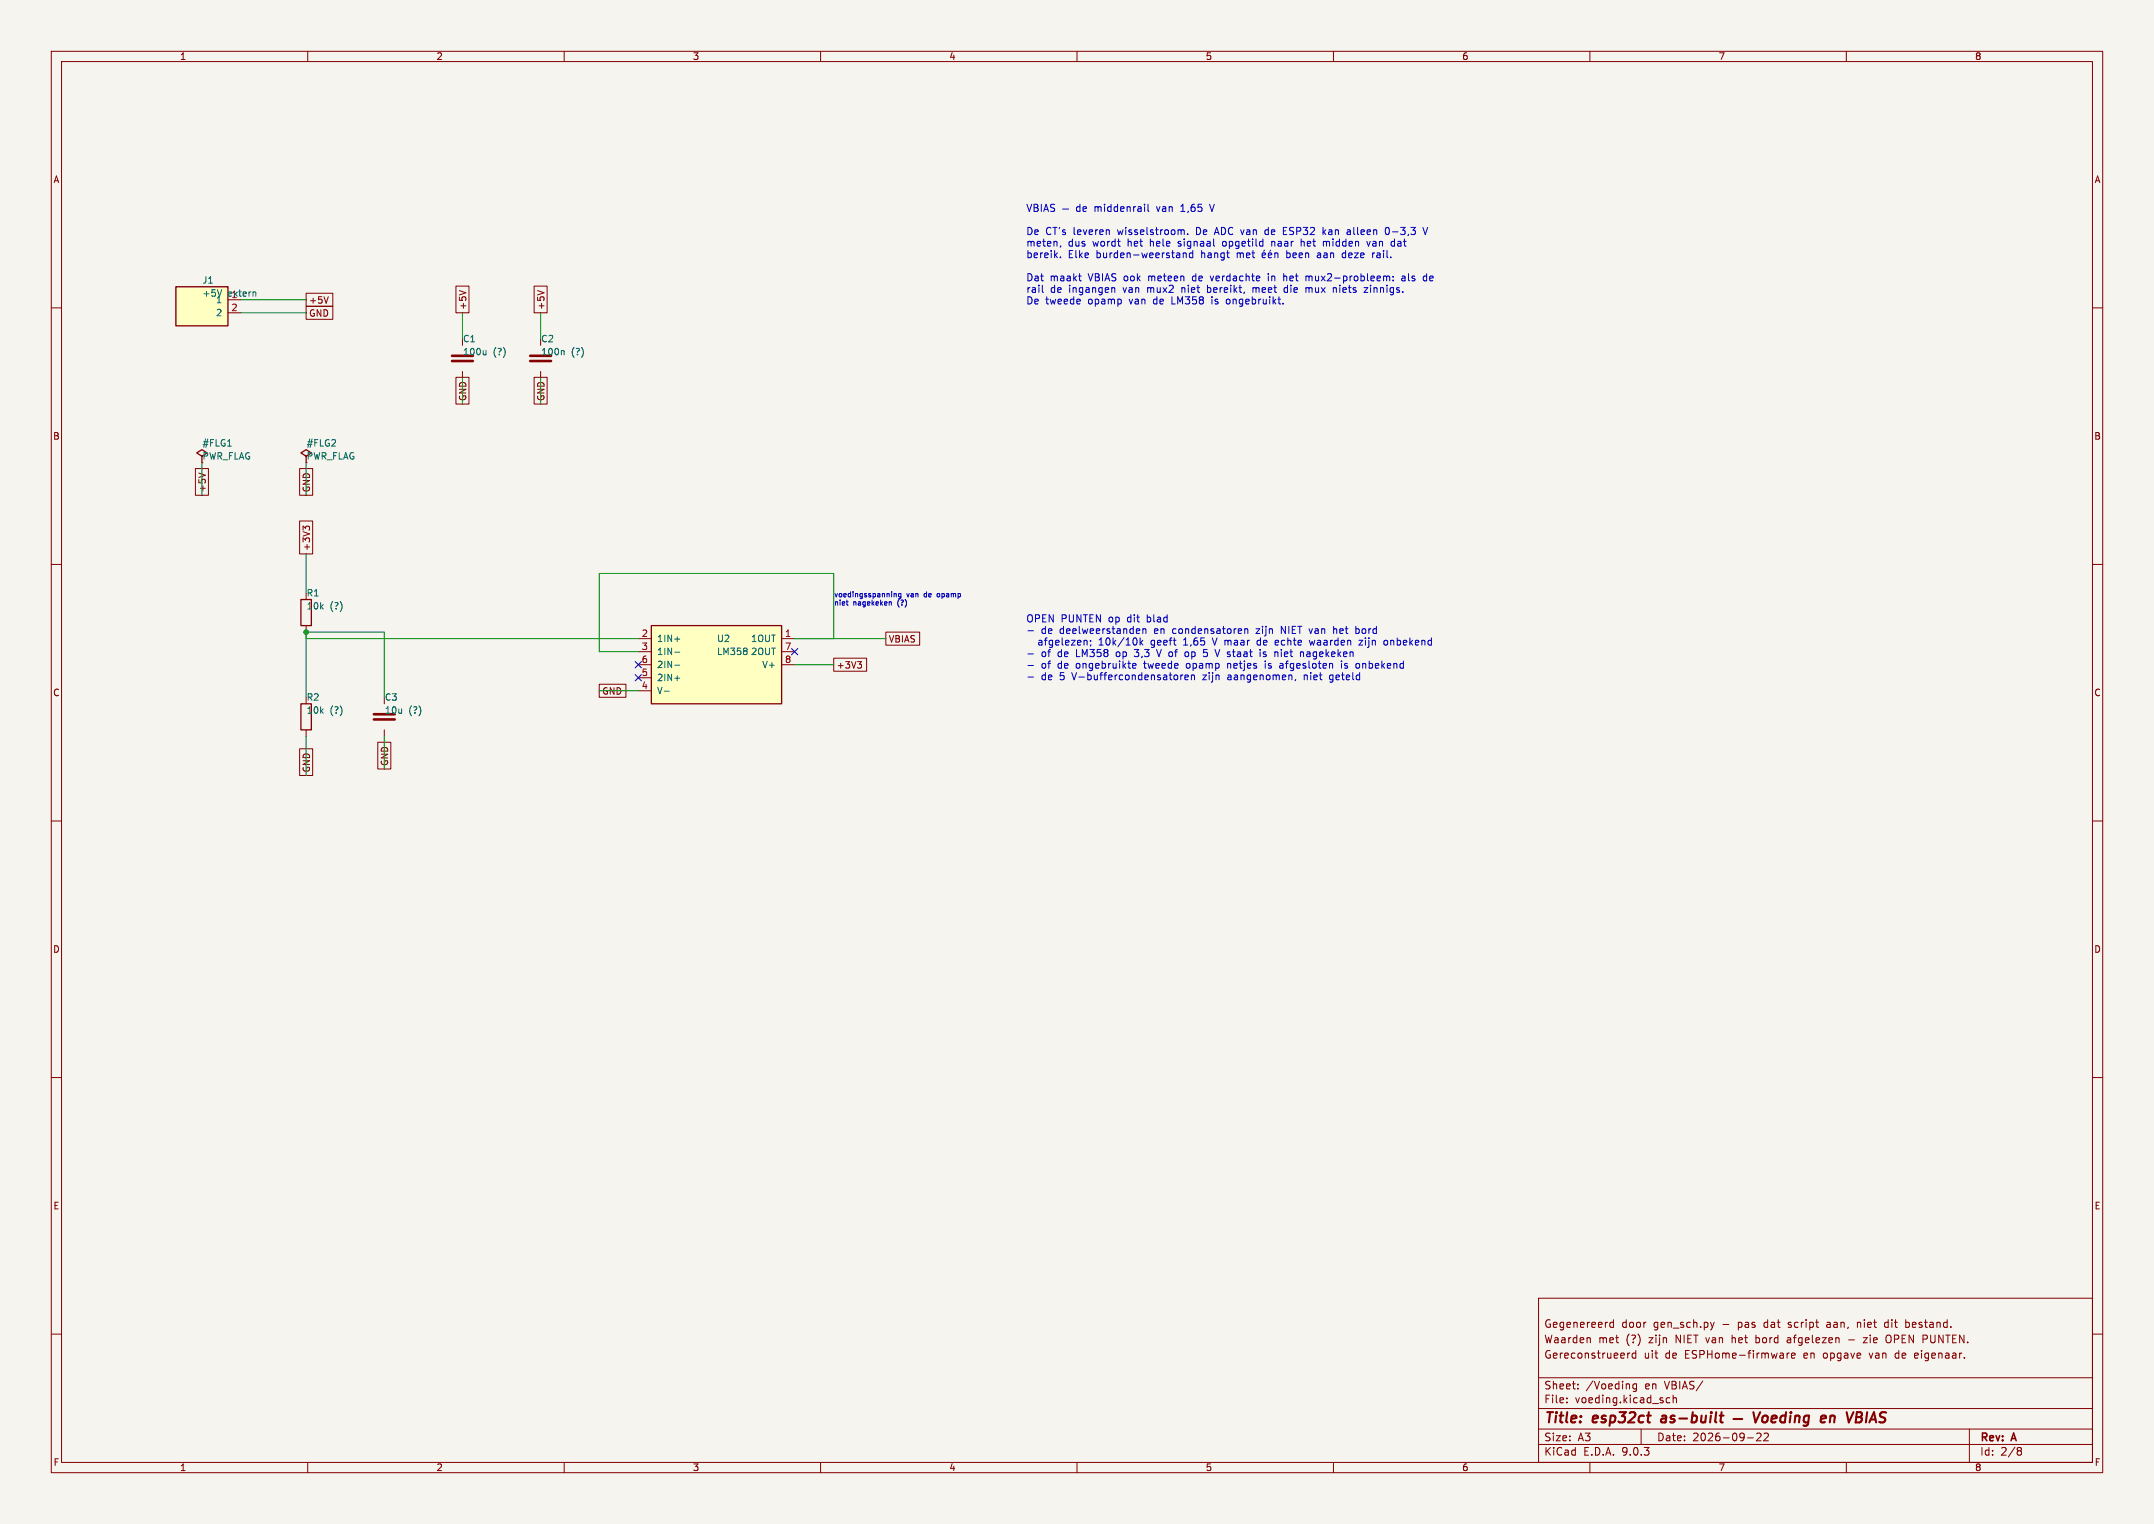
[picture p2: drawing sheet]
<svg xmlns="http://www.w3.org/2000/svg" width="420mm" height="297mm" viewBox="0 0 420 297" stroke-linecap="round" stroke-linejoin="round" font-family="sans-serif">
<path d="M0 0h420v297h-420z" fill="#f5f4ef" stroke="#f5f4ef" stroke-width=".19"/>
<g fill="none" stroke="#840000" stroke-width=".19">
<path d="M10 10h400v277h-400zM12 12h396v273h-396zM60 10v2M110 10v2M160 10v2M210 10v2M260 10v2M310 10v2M360 10v2M10 60h2M408 60h2M10 110h2"/>
<path d="M408 110h2M10 160h2M59.7 142.2v1.3M408 160h2M10 210h2M408 210h2M300 253h108v32h-108zM313.9 258.4l.3 .3 .4-.1M314.6 257.2v1.5M314.6 257.8l-.4-.1-.3 .3M333.5 257.7l.4 1M333.9 258.7l-.2 .3"/>
<path d="M334.2 257.7l-.3 1M356.2 258.2v.4M362.2 257.7v1M362.4 257.7l-.2 .1M368 257.7l-.4 .1-.2 .2 .1 .5 .5 .2M371.6 258.6h.6M371.6 257.8h.6M371.6 257.2v1.5M10 260h2M300 278.5h108M300 274.5h108M300 268.5h108"/>
<path d="M305.5 273.2v.2M305.5 272.5v.1M307.7 270.5v.2M307.7 269.8v.1M310 260.8l.1 .9M317.4 263.7v1M317.8 263.7l-.3 .1-.1 .2M318.9 263.8l-.4-.1-.3 .3 .2 .6h.5M318.9 263.2v1.5M319.1 269.7v1.2l-.3 .3-.4-.1M319.1 269.8l-.4-.1-.3 .3 .1 .6h.6M320 278.5v3"/>
<path d="M325.6 272.5l-.4-.1-.3 .3 .1 .6h.6M326.2 272.5l.2-.1 .4 .1 .1 .9M326.2 271.9v1.5M342.4 260.2v1.5M342.4 261.6l.1 .1M342.5 260.7l-.1 .1M342.5 279.4l.6-.1 .2 .1 .1 .3-1 1.1h1M343.9 279.4l.6-.1 .2 .1 .1 .3-.9 1.1h.9M348.4 263.7v1M348.9 263.7l-.3 .1-.2 .2M348.9 260.7l-.4 .1M349 261.1h-.3a.29 .29 0 0 0-.3 .3 .29 .29 0 0 0 .3 .3h.3"/>
<path d="M349.3 264.2l.7-.2-.1-.2-.4-.1-.2 .2 .1 .7h.5M360.4 261.1h1.2M363.3 260.7h.8l-.8 1h.8M367.8 261.5a.5 .5 0 0 0 .7 .1M368.5 260.3a.5 .5 0 0 0-.7 .1M369.6 263.8v.7M373.8 263.7h-.3l-.2 .2 .1 .7 .4 .1M374 264l-.7 .2M384 278.5v6.5M408 260h2M60 285v2M110 285v2"/>
<path d="M160 285v2M210 285v2M260 285v2M300 281.5h108M310 285v2M340.7 280.2h1.2M360 285v2M393.6 282.1l.4 .1 .2 .2-.3 .3M393.6 282.7h.3M393.9 282.7l.2 .2 .1 .4-.2 .2-.4 .1"/>
</g>
<g fill="none" stroke="#840000" stroke-width=".4">
<path d="M324 276.5l-.2 .4 .3 .3M335.3 275.9h.8M338 276.5h1.7M341.9 275.2l.4 2 .9-2M343.8 276.1a.52 .52 0 0 1 .5-.2 .52 .52 0 0 1 .4 .4l-.1 .5a.55 .55 0 0 1-.5 .4 .55 .55 0 0 1-.5-.4zM345.4 276.5l1-.2-.1-.3h-.7l-.2 .9 .2 .3 .6-.1M348.2 276a.66 .66 0 0 0-1 .3l-.1 .5 .2 .3h.7M348.3 275.2l-.3 2M349.1 275.9l-.1 1.3M349.2 275.2v.2M350 276.1a.49 .49 0 0 1 .9 .1l-.1 1M350.1 275.9l-.2 1.3"/>
<path d="M352.7 276a.66 .66 0 0 0-1 .3v.5l.1 .3h.8M352.7 275.9l-.2 1.6a.6 .6 0 0 1-.9 .3M355 276.5l1-.2v-.3h-.8l-.2 .9 .2 .3 .6-.1M356.9 275.9l-.1 1.3M357.7 276a.57 .57 0 0 0-.8 .1M360.1 275.2l.4 2 .9-2M361.9 276.2h.7M362.6 276.2l.3 .1a.58 .58 0 0 1-.3 .9M362.6 276.2l.3-.2a.45 .45 0 0 0-.2-.8h-.6l-.3 2"/>
</g>
<path d="M58.7 137.2h2v5h-2z" fill="none" stroke="#840000" stroke-width=".25"/>
<path d="M34.3 55.9h10.1v7.6h-10.1z" fill="#ffffc2"/>
<path d="M34.3 55.9h10.1v7.6h-10.1zM39.4 88.9l1-.6-1-.7-1 .7 1 .6v1.3M59.7 88.9l1-.6-1-.7-1 .7 1 .6v1.3M58.7 116.8h2v5.1h-2z" fill="none" stroke="#840000" stroke-width=".25"/>
<path d="M44.4 61h2.6M90.2 72.4v1.3M105.4 72.4v1.3M59.7 121.9v1.3M74.9 142.2v1.3" fill="none" stroke="#840000" stroke-width=".19"/>
<path d="M43.2 56.5l-.4 1.2M49.8 56.9l.1 .8M94.8 68.3v.9M94.8 69l-.2 .2M109.8 68.3l.2 .2v.7M44.4 86.9h.7" fill="none" stroke="#006464" stroke-width=".19"/>
<path d="M88.1 69.3h4.1M88.1 70.4h4.1M103.4 69.3h4M103.4 70.4h4M72.9 139.2h4.1M72.9 140.2h4.1" fill="none" stroke="#840000" stroke-width=".51"/>
<path d="M127 121.9h25.4v15.3h-25.4z" fill="#ffffc2"/>
<path d="M127 121.9h25.4v15.3h-25.4z" fill="none" stroke="#840000" stroke-width=".25"/>
<g fill="none" stroke="#840000" stroke-width=".19">
<path d="M59.7 59.7h5.2v2.5h-5.2zM59.7 57.1h5.2v2.6h-5.2zM64 57.8l-.4 1.3M88.9 55.8h2.5v5.2h-2.5zM89.6 56.6l1.2 .5M104.1 55.8h2.6v5.2h-2.6zM104.8 56.6l1.3 .5M88.9 73.5h2.5v5.2h-2.5zM104.1 73.5h2.6v5.2h-2.6zM38.1 91.3h2.5v5.2h-2.5zM38.8 92.2l1.2 .4M58.4 91.3h2.6v5.2h-2.6z"/>
<path d="M58.4 101.5h2.6v6.5h-2.6zM59.6 103l-.5-.5v.8M59.6 102.8l.2-.3h.3l.3 .3M116.8 133.3h5.2v2.6h-5.2zM124.5 124.5h2.5M124.5 127h2.5M124.5 129.5h2.5M124.5 132.1h2.5M124.5 134.6h2.5M152.4 124.5h2.5M152.4 127h2.5M152.4 129.5h2.5"/>
<path d="M162.6 128.3h6.4v2.5h-6.4zM167.2 128.9h.8l-.4 .5M167.7 129.4l.3 .3v.3l-.3 .2M172.7 123.2h6.6v2.5h-6.6zM58.4 145.9h2.6v5.2h-2.6zM73.7 144.7h2.5v5.2h-2.5z"/>
</g>
<path d="M129.5 134.7h1M131.6 124.6h.9M131.6 127.1h.9M131.6 129.6h.9M131.6 132.2h.9M145.6 126.4v.3M145.6 127v.5" fill="none" stroke="#006464" stroke-width=".19"/>
<g fill="none" stroke="#009600" stroke-width=".19">
<path d="M47 58.4h12.7M47 61h12.7M90.2 61v5M90.2 73.7v5M105.4 61v5M105.4 73.7v5M39.4 90.2v6.3M59.7 90.2v6.3M59.7 108v7.6M59.7 135.9v-12.7h15.2v12.7M59.7 124.5h64.8M116.8 134.6h7.7"/>
<path d="M154.9 124.5h17.8M154.9 129.5h7.7M162.6 124.5v-12.7h-45.8v15.2h7.7M59.7 143.5v7.6M74.9 143.5v6.4"/>
</g>
<path d="M123.9 131.5l1.2 1.2M123.9 128.9l1.2 1.2M125.1 131.5l-1.2 1.2M125.1 128.9l-1.2 1.2M154.3 126.4l1.2 1.2M155.5 126.4l-1.2 1.2" fill="none" stroke="#000084" stroke-width=".19"/>
<g fill="none" stroke="#0000c2" stroke-width=".19">
<path d="M200.2 39.8l.5 1.4 .5-1.4M201.6 39.8h.5l.3 .3-.3 .4 .3 .1v.3l-.2 .3h-.6zM203 39.8v1.4M205.6 39.9l-.5-.1-.3 .3 .2 .3 .6 .3v.4l-.2 .1-.6-.1M210.6 39.8v1.4M223.2 39.8v.1M223.8 39.8v1.2l.2 .2M235.8 39.8l.5 1.4M201.6 40.5h.5M203.2 55.6v1.2l.2 .2M203.5 41.2l.5-1.4 .4 1.4M203.6 40.8h.7"/>
<path d="M206.8 50.1v.1M206.8 47.9l-.1 .3M207.2 40.7h1.2M210.3 53.8h.5M210.6 40.3h-.4l-.3 .2 .1 .6h.6M210.6 54.7h.2M211.2 40.7l.6-.1v-.3h-.4l-.2 .2v.6h.6M217 56.1l.4 .2v.7M223.2 40.3v.9M230.2 41.2h.8M230.4 44.8h.4l.1 .9M230.4 40.1l-.2 .1"/>
<path d="M230.7 49.3v.9M231.2 49.4l.1 .8M231.6 45.6v.1M232 49.4v.7l.2 .1h.4M232.6 48.8v1.4M235.4 55.6v1.4M235.4 56.9l.2 .1M235.6 56.1h-.2M236 53.8l.3 .9M236.3 58.3v.9M238.5 47.1l-.1 .2 .1 .6M239.4 58.3l-.3 .3v.4l.3 .2"/>
<path d="M244.3 56.1v.9M244.7 56.1l-.4 .1M246.2 49.4v.8h.5M246.3 49.3l.4 .1 .1 .2-.7 .2M246.6 48.8l-.2 .2M246.9 44.8l-.3 .2v.4l.3 .3M247.3 49.8l.7-.2-.1-.2-.4-.1-.2 .2 .1 .7h.5M247.3 53.3v.2M247.3 53.8v.9M247.8 48.8l-.2 .2M248 47v1M248.4 47l-.4 .2"/>
<path d="M248.6 49.4l.2-.1 .3 .1 .1 .8M248.6 49.3v.9M250.2 59.1v.1M250.2 45h.5M250.2 45.7h.7M250.2 44.3h.7M250.3 53.3v1.4M250.8 53.9l-.3-.1-.2 .1M250.9 48.8v1.4M250.9 50.2h.1M250.9 56.1h-.3l-.2 .2v.6l.5 .1M251 49.3l-.1 .1"/>
<path d="M253.7 46.6v1.4M254.2 47.1l-.3-.1-.2 .2M254.6 53.9l.4-.1 .2 .2M254.6 56.2l.4-.1 .2 .2M254.6 56.1v.9M255.2 54v.7M255.2 56.3v.7M255.3 53.9l-.1 .1M255.3 56.1l-.1 .2M257.3 49.3l-.4 .1M257.4 49.7h-.4l-.2 .2 .1 .3h.5M258 44.3v1.4"/>
<path d="M258 47.2l.4-.2 .2 .2M258.1 45.2l.4 .5M258.5 44.8l-.5 .5M258.6 47.2v.8M258.7 47.1l-.1 .1M260.5 56.1l.1 .9M262.2 49.3h-.2l-.3 .3 .1 .5 .4 .1M262.7 44.8h.5l.1 .9M262.7 45.6h.6M263.3 45.1l-.6 .1M266.5 47l.3 1 .4-1M266.7 56.1l-.7 .9h.7"/>
<path d="M267.6 49.3v.9M268 49.3l-.4 .3M270.3 44.4l.1-.1a.75 .75 0 0 1 .5 .7 .75 .75 0 0 1-.5 .7 .93 .93 0 0 1-.1-1.3zM270.4 54l.2-.2 .3 .1 .1 .8M271.6 54.6v.1M271.6 53.9v.1M271.8 47l.1 .1M271.9 46.6v1.4M271.9 47.9l-.4 .1M273.4 53.9h.5l.1 .8M274 54.1l-.5 .1-.2 .2 .2 .3h.5M277.4 44.3l.5 1.4 .5-1.4"/>
<path d="M277.8 53.8l.4 .1M278.2 54.7h-.4M278.2 53.3v1.4M165.2 117.9h.2M173.8 117.4v.5M174.3 115.7v.6M174.3 115.8l.4-.1 .1 .6M175.3 116.8l-.1 .2M175.7 115.7h-.3l-.2 .2 .1 .4h.4M175.7 115.7v.8l-.2 .2-.3-.1M182.8 115.8v.4M200.4 122.9h1.1"/>
<path d="M200.4 127.4h1.1M200.4 129.7h1.1M200.4 131.9h1.1M212.6 124.8v.2M212.7 125.6l-.1 .3M220.8 129.8l.7-.2-.1-.2-.4-.1-.2 .2 .1 .7h.5M222 122.5l.2 .4-.6 .1M222.2 123.4l-.2 .1M222.3 124.3v1.4M222.4 125.2l.4 .5M222.8 124.8l-.5 .5M222.8 122.5v1"/>
<path d="M222.8 122.7l.2-.2 .4 .1v.9M225.5 126.6l.5 1.4M230.2 131.5v1M230.6 131.5l-.4 .3M230.8 125.7h.8M230.9 124.6l-.1 .1M231 127.7l.2 .2 .3 .1M231.2 131.5l-.2 .2v.6l.2 .2 .4-.1M231.3 127l-.3 .3M231.6 131.6l.1 .3-.7 .1M232.3 131.5v1M232.8 131.6l.1 .9"/>
<path d="M234.7 126.6l-.1 .6M234.8 127.1l.5 .1M235.3 127.9l-.5 .1M236.4 124.3l.4 1.4M237.8 126.6l-.4 1.4M239.4 129.3v.9M239.6 129.3l-.2 .1M242.7 122.7l.2-.2 .3 .1 .1 .9M242.7 122.5v1M245.2 124.9v.7l.4 .1M246.7 128.8v.2M246.7 129.3v.9"/>
<path d="M246.8 127.1l-.3-.1-.2 .3 .6 .4M246.9 127.8l-.2 .2-.4-.1M248.8 124.8h.3l.2 .2M249.2 125.6l-.4 .1M249.3 125.1l-.7 .1M249.5 130l.2 .2h.3M249.8 127v1M249.8 123.5v-1.4l.8 1.4M250 129.3l-.4 .1M250 129.7h-.3l-.2 .2M252.6 132.4l-.1 .3M254.3 131.5v1"/>
<path d="M255.2 127l-.4 .1M255.3 124.8l.3 .9 .2-.7 .3 .7 .3-.9M255.3 127.4h-.3l-.2 .2v.3l.5 .1M259.3 131.7v.6l.5 .2M259.3 132.9h.3M260 122.1v1.4M260.6 122.6l-.4-.1-.2 .2M261.6 129.3v.9M262.2 130.2h.1M262.2 129.4v.3M264.4 122.6l.4-.1 .2 .2M265 124.8h.7l-.7 .9h.7"/>
<path d="M265 123.3l-.2 .2-.4-.1M265 129.4l.1 .6-.1 .2h-.4M270 124.8h.3l.3 .2-.2 .6h-.4"/>
</g>
<circle cx="59.7" cy="123.2" r=".46" fill="#009600" stroke="#009600" stroke-width=".19"/>
<g font-size="2.8" fill="#840000">
<text x="301" y="277.9">Title:</text>
<text x="310.6" y="277.9">esp32ct</text>
<text x="324.8" y="277.9">as-built</text>
<text x="358.3" y="277.9">en</text>
<text x="364.2" y="277.9">VBIAS</text>
</g>
<g font-size="2.1" fill="#840000">
<text x="301" y="262">Waarden</text>
<text x="301" y="259">Gegenereerd</text>
<text x="311.6" y="262">met</text>
<text x="316.1" y="259">door</text>
<text x="317.1" y="262">(?)</text>
<text x="321.7" y="262">zijn</text>
<text x="322.4" y="259">gen_sch.py</text>
<text x="327" y="262">NIET van</text>
<text x="336" y="259">-</text>
<text x="338.2" y="262">het</text>
<text x="339.1" y="259">pas</text>
<text x="343" y="262">bord</text>
<text x="344.3" y="259">dat</text>
<text x="349.2" y="259">script</text>
<text x="349.3" y="262">afgelezen</text>
<text x="356.9" y="259">aan,</text>
<text x="363" y="259">niet</text>
<text x="364.6" y="262">zie</text>
<text x="368.5" y="259">dit</text>
<text x="369.1" y="262">OPEN PUNTEN.</text>
<text x="372.7" y="259">bestand.</text>
<text x="301" y="265">Gereconstrueerd</text>
<text x="320.5" y="265">uit</text>
<text x="324.7" y="265">de</text>
<text x="328.7" y="265">ESPHome-firmware</text>
<text x="352" y="265">en</text>
<text x="355.9" y="265">opgave</text>
<text x="365.1" y="265">van</text>
<text x="370.2" y="265">de</text>
<text x="374.2" y="265">eigenaar.</text>
<text x="301" y="273.7">File:</text>
<text x="301" y="271">Sheet:</text>
<text x="307.1" y="273.7">voeding.kicad_sch</text>
<text x="309.2" y="271">/Voeding</text>
<text x="320.8" y="271">en</text>
<text x="324.7" y="271">VBIAS/</text>
<text x="301" y="281.1">Size:</text>
<text x="307.6" y="281.1">A3</text>
<text x="323" y="281.1">Date:</text>
<text x="330" y="281.1">2026-09-22</text>
<text x="386" y="281.3">Rev:</text>
<text x="392.4" y="281.3">A</text>
<text x="301" y="283.9">KiCad</text>
<text x="308.7" y="283.9">E.D.A.</text>
<text x="316.3" y="283.9">9.0.3</text>
<text x="386" y="283.9">Id:</text>
<text x="390.1" y="283.9">2/8</text>
</g>
<g font-size="1.9" fill="#0000c2">
<text x="213.6" y="41.6">middenrail</text>
<text x="225.9" y="41.6">van</text>
<text x="230.8" y="41.6">1,65</text>
<text x="236.7" y="41.6">V</text>
<text x="200" y="46.1">De CT's</text>
<text x="209.4" y="46.1">leveren</text>
<text x="218.1" y="46.1">wisselstroom.</text>
<text x="233.6" y="46.1">De ADC van</text>
<text x="247.5" y="46.1">de</text>
<text x="251.2" y="46.1">ESP32</text>
<text x="259.1" y="46.1">kan</text>
<text x="264" y="46.1">alleen</text>
<text x="271.7" y="46.1">0-3,3</text>
<text x="200" y="48.4">meten,</text>
<text x="200" y="50.6">bereik.</text>
<text x="208.2" y="48.4">dus</text>
<text x="208.2" y="50.6">Elke</text>
<text x="213.2" y="48.4">wordt</text>
<text x="213.8" y="50.6">burden-weerstand</text>
<text x="220.1" y="48.4">het</text>
<text x="224.6" y="48.4">hele</text>
<text x="230.2" y="48.4">signaal</text>
<text x="234.4" y="50.6">hangt</text>
<text x="239.1" y="48.4">opgetild</text>
<text x="241.5" y="50.6">met</text>
<text x="248.8" y="48.4">naar</text>
<text x="251.5" y="50.6">been</text>
<text x="254.7" y="48.4">het</text>
<text x="257.7" y="50.6">aan</text>
<text x="259.2" y="48.4">midden</text>
<text x="262.8" y="50.6">deze</text>
<text x="268" y="48.4">van</text>
<text x="268.8" y="50.6">rail.</text>
<text x="272.8" y="48.4">dat</text>
<text x="200" y="55.1">Dat</text>
<text x="200" y="57.4">rail</text>
<text x="200" y="59.6">De tweede</text>
<text x="204.7" y="55.1">maakt</text>
<text x="204.8" y="57.4">de</text>
<text x="208.5" y="57.4">ingangen</text>
<text x="212.2" y="59.6">opamp</text>
<text x="212.3" y="55.1">VBIAS ook</text>
<text x="219.2" y="57.4">van</text>
<text x="220.4" y="59.6">van</text>
<text x="224" y="57.4">mux2</text>
<text x="224.2" y="55.1">meteen</text>
<text x="225.2" y="59.6">de</text>
<text x="229" y="59.6">LM358</text>
<text x="230.9" y="57.4">niet</text>
<text x="233" y="55.1">de</text>
<text x="236.1" y="57.4">bereikt,</text>
<text x="236.7" y="55.1">verdachte</text>
<text x="236.9" y="59.6">is</text>
<text x="240" y="59.6">ongebruikt.</text>
<text x="245.1" y="57.4">meet</text>
<text x="248.1" y="55.1">in</text>
<text x="251.3" y="55.1">het</text>
<text x="251.4" y="57.4">die</text>
<text x="255.8" y="55.1">mux2-probleem:</text>
<text x="255.8" y="57.4">mux</text>
<text x="261.3" y="57.4">niets</text>
<text x="267.6" y="57.4">zinnigs.</text>
<text x="274.7" y="55.1">als</text>
<text x="279.1" y="55.1">de</text>
<text x="200" y="121.6">OPEN PUNTEN op</text>
<text x="203" y="123.9">de</text>
<text x="206.7" y="123.9">deelweerstanden</text>
<text x="220" y="121.6">dit</text>
<text x="224" y="121.6">blad</text>
<text x="225.3" y="123.9">en</text>
<text x="229" y="123.9">condensatoren</text>
<text x="245.5" y="123.9">zijn</text>
<text x="250.5" y="123.9">NIET van</text>
<text x="261" y="123.9">het</text>
<text x="265.5" y="123.9">bord</text>
<text x="202.5" y="126.1">afgelezen;</text>
<text x="203" y="128.4">of</text>
<text x="203" y="130.6">of</text>
<text x="206.3" y="128.4">de</text>
<text x="206.3" y="130.6">de</text>
<text x="210" y="128.4">LM358</text>
<text x="210" y="130.6">ongebruikte</text>
<text x="214.5" y="126.1">10k/10k</text>
<text x="218" y="128.4">op</text>
<text x="221.8" y="128.4">3,3</text>
<text x="223.4" y="130.6">tweede</text>
<text x="224.8" y="126.1">geeft</text>
<text x="226.3" y="128.4">V of</text>
<text x="231.3" y="126.1">1,65</text>
<text x="231.8" y="130.6">opamp</text>
<text x="232.1" y="128.4">op</text>
<text x="235.9" y="128.4">5</text>
<text x="237.2" y="126.1">V maar</text>
<text x="238.4" y="128.4">V staat</text>
<text x="240" y="130.6">netjes</text>
<text x="246.2" y="126.1">de</text>
<text x="247.4" y="128.4">is</text>
<text x="247.5" y="130.6">is</text>
<text x="249.9" y="126.1">echte</text>
<text x="250.4" y="128.4">niet</text>
<text x="250.6" y="130.6">afgesloten</text>
<text x="255.6" y="128.4">nagekeken</text>
<text x="256.8" y="126.1">waarden</text>
<text x="262.7" y="130.6">is</text>
<text x="265.8" y="130.6">onbekend</text>
<text x="266.6" y="126.1">zijn</text>
<text x="271.6" y="126.1">onbekend</text>
<text x="203" y="132.9">de</text>
<text x="206.7" y="132.9">5</text>
<text x="209.3" y="132.9">V-buffercondensatoren</text>
<text x="234.9" y="132.9">zijn</text>
<text x="239.9" y="132.9">aangenomen,</text>
<text x="254.9" y="132.9">niet</text>
<text x="260.1" y="132.9">geteld</text>
</g>
<g font-size="1.8" fill="#840000">
<text x="35" y="11.9">1</text>
<text x="85" y="11.9">2</text>
<text x="135" y="11.9">3</text>
<text x="185" y="11.9">4</text>
<text x="235" y="11.9">5</text>
<text x="285" y="11.9">6</text>
<text x="335" y="11.9">7</text>
<text x="385" y="11.9">8</text>
<text x="10.3" y="35.9">A</text>
<text x="408.3" y="35.9">A</text>
<text x="60.2" y="59.4">+5V</text>
<text x="60.2" y="61.9">GND</text>
<text x="91.1" y="60.5" transform="rotate(-90 91.1 60.5)">+5V</text>
<text x="106.4" y="60.5" transform="rotate(-90 106.4 60.5)">+5V</text>
<text x="91.1" y="78.3" transform="rotate(-90 91.1 78.3)">GND</text>
<text x="106.4" y="78.3" transform="rotate(-90 106.4 78.3)">GND</text>
<text x="10.3" y="85.9">B</text>
<text x="408.2" y="85.9">B</text>
<text x="40.3" y="96" transform="rotate(-90 40.3 96)">+5V</text>
<text x="60.6" y="96" transform="rotate(-90 60.6 96)">GND</text>
<text x="60.6" y="107.5" transform="rotate(-90 60.6 107.5)">+3V3</text>
<text x="173.2" y="125.4">VBIAS</text>
<text x="163" y="130.5">+3V3</text>
<text x="10.3" y="135.9">C</text>
<text x="117.3" y="135.6">GND</text>
<text x="408.2" y="135.9">C</text>
<text x="75.9" y="149.4" transform="rotate(-90 75.9 149.4)">GND</text>
<text x="60.6" y="150.7" transform="rotate(-90 60.6 150.7)">GND</text>
<text x="10.3" y="185.9">D</text>
<text x="408.2" y="185.9">D</text>
<text x="10.3" y="235.9">E</text>
<text x="408.3" y="235.9">E</text>
<text x="10.3" y="285.9">F</text>
<text x="35" y="286.9">1</text>
<text x="85" y="286.9">2</text>
<text x="135" y="286.9">3</text>
<text x="185" y="286.9">4</text>
<text x="235" y="286.9">5</text>
<text x="285" y="286.9">6</text>
<text x="335" y="286.9">7</text>
<text x="385" y="286.9">8</text>
<text x="408.3" y="285.9">F</text>
</g>
<g font-size="1.8" fill="#006464">
<text x="39.4" y="55.5">J1</text>
<text x="39.4" y="58">+5V</text>
<text x="42" y="59.3">1</text>
<text x="44.4" y="58">extern</text>
<text x="45" y="58.2">1</text>
<text x="42" y="61.8">2</text>
<text x="90.2" y="66.9">C1</text>
<text x="90.2" y="69.4">100u</text>
<text x="96.1" y="69.4">(?)</text>
<text x="105.4" y="66.9">C2</text>
<text x="105.4" y="69.4">100n</text>
<text x="111.4" y="69.4">(?)</text>
<text x="39.4" y="89.8">PWR_FLAG</text>
<text x="39.4" y="87.2">#FLG1</text>
<text x="59.7" y="89.8">PWR_FLAG</text>
<text x="59.7" y="87.2">#FLG2</text>
<text x="59.7" y="116.4">R1</text>
<text x="59.7" y="119">10k</text>
<text x="64.3" y="119">(?)</text>
<text x="128" y="125.3">1IN+</text>
<text x="139.7" y="125.3">U2</text>
<text x="146.3" y="125.3">1OUT</text>
<text x="128" y="127.9">1IN-</text>
<text x="128" y="130.4">2IN-</text>
<text x="139.7" y="127.9">LM358</text>
<text x="146.3" y="127.9">2OUT</text>
<text x="148.5" y="130.4">V+</text>
<text x="59.7" y="136.8">R2</text>
<text x="74.9" y="136.8">C3</text>
<text x="128" y="132.9">2IN+</text>
<text x="128" y="135.5">V-</text>
<text x="59.7" y="139.3">10k</text>
<text x="64.3" y="139.3">(?)</text>
<text x="74.9" y="139.3">10u</text>
<text x="79.7" y="139.3">(?)</text>
</g>
<g font-size="1.8" fill="#a90000">
<text x="45" y="60.7">2</text>
<text x="125" y="124.2">2</text>
<text x="153" y="124.2">1</text>
<text x="125" y="126.7">3</text>
<text x="125" y="129.3">6</text>
<text x="125" y="131.8">5</text>
<text x="153" y="126.7">7</text>
<text x="153" y="129.3">8</text>
<text x="125" y="134.4">4</text>
</g>
<g font-size="1.4" fill="#0000c2">
<text x="162.6" y="116.7">voedingsspanning</text>
<text x="162.6" y="118.4">niet</text>
<text x="166.4" y="118.4">nagekeken</text>
<text x="175.2" y="118.4">(?)</text>
<text x="176.8" y="116.7">van</text>
<text x="180.4" y="116.7">de</text>
<text x="183.2" y="116.7">opamp</text>
</g>
</svg>
